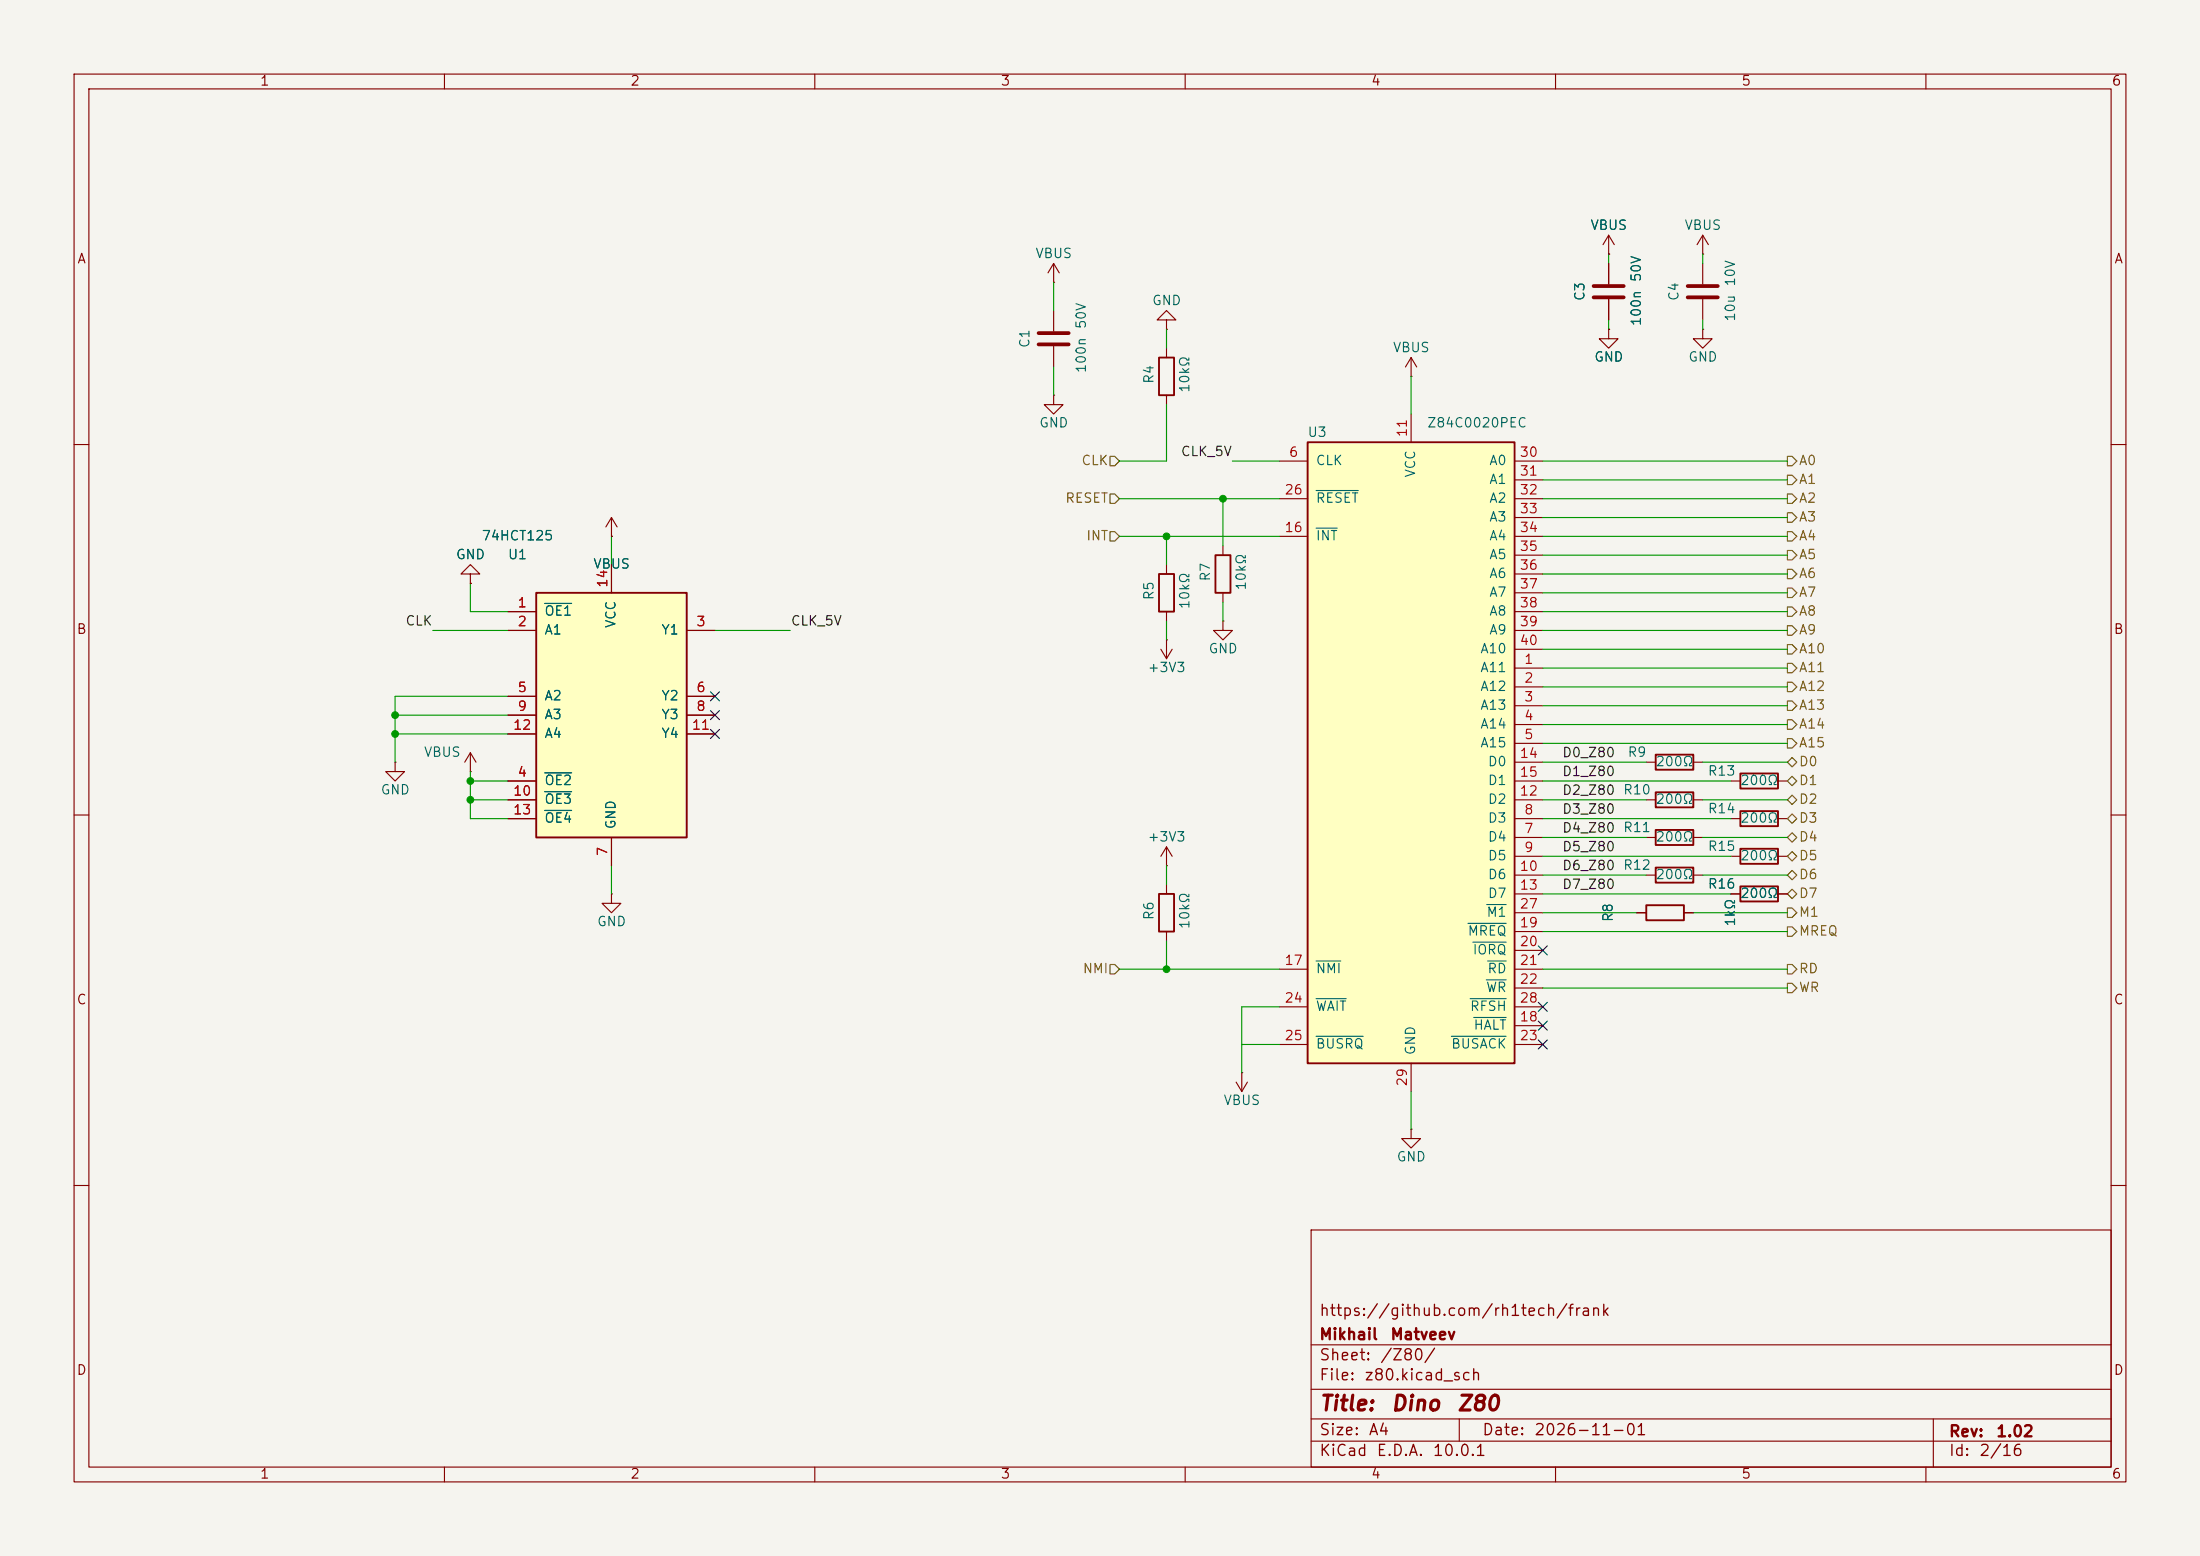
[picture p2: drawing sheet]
<svg xmlns="http://www.w3.org/2000/svg" width="297mm" height="210mm" viewBox="0 0 297 210" stroke-linecap="round" stroke-linejoin="round" font-family="sans-serif">
<path d="M0 0h297v210h-297z" fill="#f5f4ef" stroke="#f5f4ef" stroke-width=".14"/>
<g fill="none" stroke="#840000" stroke-width=".15">
<path d="M10 10h277v190h-277zM12 12h273v186h-273zM60 10v2M110 10v2M160 10v2M210 10v2M260 10v2M217.2 35.6v2.8M229.9 34.3h.1M229.9 31.8l-.8 1.2M229.9 31.8l.7 1.2M229.9 31.8v2.5"/>
<path d="M217.2 40.4v2.8M10 60h2M285 60h2M10 110h2M285 110h2M10 160h2M177 166h108v32h-108zM285 160h2M60 198v2M110 198v2M160 198v2M177 194.5h108"/>
<path d="M177 191.5h108M177 187.5h108M177 181.5h108M197 191.5v3M210 198v2M260 198v2M261 191.5v6.5"/>
</g>
<path d="M215.1 38.6h4.1M215.1 40.1h4.1" fill="none" stroke="#840000" stroke-width=".51"/>
<path d="M176.5 59.7h28v83.8h-28z" fill="#ffffc2"/>
<path d="M176.5 59.7h28v83.8h-28zM156.5 120.7h2v5h-2z" fill="none" stroke="#840000" stroke-width=".25"/>
<g fill="none" stroke="#840000" stroke-width=".15">
<path d="M190.5 55.9v3.8M172.7 62.2h3.8M172.7 72.4h3.8M172.7 67.3h3.8M204.5 62.2h3.8M204.5 72.4h3.8M204.5 67.3h3.8M204.5 64.8h3.8M204.5 69.9h3.8M204.5 74.9h3.8M204.5 77.5h3.8M204.5 90.2h3.8"/>
<path d="M204.5 92.7h3.8M204.5 95.3h3.8M204.5 97.8h3.8M204.5 80h3.8M204.5 82.6h3.8M204.5 85.1h3.8M204.5 87.6h3.8M157.5 119.4v1.3M204.5 100.3h3.8M204.5 113h3.8M204.5 110.5h3.8M204.5 115.6h3.8"/>
<path d="M204.5 118.1h3.8M204.5 108h3.8M204.5 102.9h3.8M204.5 105.4h3.8M82.5 120.7v1.2h1.3l-1.3 1.3-1.2-1.3h1.2M82.5 120.7h.1M157.5 125.7v1.3M172.7 130.8h3.8M172.7 135.9h3.8M204.5 120.7h3.8M204.5 130.8h3.8M204.5 138.4h3.8"/>
<path d="M204.5 125.7h3.8M204.5 128.3h3.8M204.5 133.4h3.8M204.5 135.9h3.8M204.5 123.2h3.8M172.7 141h3.8M190.5 152.4v1.3h1.3l-1.3 1.2-1.3-1.2h1.3M190.5 152.4h.1M190.5 143.5v3.8M204.5 141h3.8"/>
</g>
<g fill="none" stroke="#006464" stroke-width=".15">
<path d="M177.7 71.3h2.8M177.7 66.2h5.7M177.7 129.7h3.3M177.7 139.9h6.3M177.7 134.8h4M195.9 139.9h7.4M198.2 124.6h5.1M198.5 134.8h4.8M198.8 127.2h4.5M199 137.3h4.3M200.7 132.2h2.6M200.7 122.1h2.6"/>
<path d="M200.8 129.7h2.5"/>
</g>
<path d="M72.4 80h20.3v33h-20.3z" fill="#ffffc2"/>
<g fill="none" stroke="#840000" stroke-width=".25">
<path d="M156.5 48.3h2v5h-2zM156.5 77.5h2v5.1h-2zM164.1 74.9h2v5.1h-2zM72.4 80h20.3v33h-20.3zM223.5 106.9h5.1v2.1h-5.1zM223.5 101.9h5.1v2h-5.1zM223.5 112h5.1v2h-5.1zM223.5 117.1h5.1v2h-5.1zM234.9 109.5h5.1v2h-5.1zM234.9 104.4h5.1v2h-5.1zM234.9 119.6h5.1v2.1h-5.1zM234.9 114.6h5.1v2h-5.1z"/>
<path d="M222.2 122.2h5.1v2h-5.1z"/>
</g>
<g fill="none" stroke="#840000" stroke-width=".15">
<path d="M142.2 38.1h.1M142.2 35.6l-.7 1.2M142.2 35.6l.8 1.2M142.2 35.6v2.5M217.2 34.3h.1M217.2 31.8l-.8 1.2M217.2 31.8l.7 1.2M217.2 31.8v2.5M217.2 35.6v2.8M229.9 35.6v2.8M142.2 53.3v1.3h1.3l-1.3 1.3-1.2-1.3h1.2M142.2 53.3h.1"/>
<path d="M142.2 41.9v2.8M142.2 46.7v2.8M157.5 43.2h1.2l-1.2-1.3-1.3 1.3h1.3v1.3M157.5 44.5h.1M157.5 47v1.3M157.5 53.3v1.3M190.5 50.8h.1M190.5 48.3l-.8 1.2M190.5 48.3l.8 1.2M190.5 48.3v2.5M217.2 44.5v1.2h1.2l-1.2 1.3-1.3-1.3h1.3M217.2 44.5h.1"/>
<path d="M217.2 40.4v2.8M229.9 44.5v1.2h1.2l-1.2 1.3-1.3-1.3h1.3M229.9 44.5h.1M229.9 40.4v2.8M63.5 77.5h1.3l-1.3-1.3-1.3 1.3h1.3v1.2M63.5 78.7h.1M82.5 72.4h.1M82.5 69.9v2.5M82.5 76.2v3.8M82.5 69.9l-.7 1.2M82.5 69.9l.8 1.2M157.5 76.2v1.3"/>
<path d="M165.1 73.7v1.2M68.6 82.6h3.8M68.6 85.1h3.8M68.6 94h3.8M68.6 96.5h3.8M68.6 99.1h3.8M92.7 85.1h3.8M92.7 94h3.8M92.7 96.5h3.8M92.7 99.1h3.8M156.7 87.6l.8 1.3M157.5 86.4h.1"/>
<path d="M157.5 82.6v1.2M157.5 86.4v2.5M158.2 87.6l-.7 1.3M165.1 83.8v1.3h1.3l-1.3 1.3-1.3-1.3h1.3M165.1 83.8h.1M165.1 80v1.3M53.3 102.9v1.2h1.3l-1.3 1.3-1.2-1.3h1.2M53.3 102.9h.1M63.5 104.1h.1M63.5 101.6l-.8 1.3M63.5 101.6l.8 1.3M63.5 101.6v2.5"/>
<path d="M68.6 105.4h3.8M68.6 108h3.8M68.6 110.5h3.8M82.5 113v3.8M157.5 116.8h.1M157.5 114.3l-.8 1.3M157.5 114.3l.7 1.3M157.5 114.3v2.5M222.2 108h1.3M222.2 102.9h1.3M222.2 113h1.3M222.2 118.1h1.3"/>
<path d="M228.6 108h1.3M228.6 102.9h1.3M228.6 113h1.3M228.6 118.1h1.3M233.7 105.4h1.2M233.7 110.5h1.2M233.7 115.6h1.2M240 105.4h1.3M240 110.5h1.3M240 115.6h1.3M221 123.2h1.2M227.3 123.2h1.3"/>
<path d="M233.7 120.7h1.2M240 120.7h1.3M166.9 146.1l.7 1.2M167.6 144.8h.1M167.6 144.8v2.5M168.4 146.1l-.8 1.2"/>
</g>
<path d="M73.5 81.4h3.7M73.5 104.3h3.7M73.5 106.8h3.7M73.5 109.4h3.7" fill="none" stroke="#006464" stroke-width=".15"/>
<path d="M227.8 38.6h4.1M140.2 45h4.1M140.2 46.5h4.1M227.8 40.1h4.1" fill="none" stroke="#840000" stroke-width=".51"/>
<g fill="none" stroke="#725600" stroke-width=".15">
<path d="M149.9 61.6h.6l.6 .6-.6 .7h-.6zM149.9 71.8h.6l.6 .6-.6 .6h-.6zM149.9 66.7h.6l.6 .6-.6 .6h-.6zM241.3 64.1h.6l.7 .7-.7 .6h-.6zM241.3 69.2h.6l.7 .7-.7 .6h-.6zM241.3 66.7h.6l.7 .6-.7 .6h-.6zM241.3 76.8h.6l.7 .7-.7 .6h-.6zM241.3 71.8h.6l.7 .6-.7 .6h-.6zM241.3 79.4h.6l.7 .6-.7 .6h-.6zM241.3 74.3h.6l.7 .6-.7 .7h-.6zM241.3 61.6h.6l.7 .6-.7 .7h-.6zM241.3 99.7h.6l.7 .6-.7 .7h-.6z"/>
<path d="M241.3 94.6h.6l.7 .7-.7 .6h-.6zM241.3 97.2h.6l.7 .6-.7 .6h-.6zM241.3 89.5h.6l.7 .7-.7 .6h-.6zM241.3 92.1h.6l.7 .6-.7 .6h-.6zM241.3 87h.6l.7 .6-.7 .7h-.6zM241.3 81.9h.6l.7 .7-.7 .6h-.6zM241.3 84.5h.6l.7 .6-.7 .6h-.6zM241.3 102.9l.6-.7 .7 .7-.7 .6zM241.3 108l.6-.7 .7 .7-.7 .6zM241.3 105.4l.6-.6 .7 .6-.7 .6zM241.3 115.6l.6-.7 .7 .7-.7 .6zM241.3 113l.6-.6 .7 .6-.7 .7z"/>
<path d="M241.9 109.9l.7 .6-.7 .6-.6-.6zM241.9 117.5l.7 .6-.7 .6-.6-.6zM149.9 130.2h.6l.6 .6-.6 .6h-.6zM241.3 120.7l.6-.7 .7 .7-.7 .6zM241.3 122.6h.6l.7 .6-.7 .6h-.6zM241.3 130.2h.6l.7 .6-.7 .6h-.6zM241.3 132.7h.6l.7 .7-.7 .6h-.6zM241.3 125.1h.6l.7 .6-.7 .7h-.6z"/>
</g>
<g fill="none" stroke="#009600" stroke-width=".15">
<path d="M142.2 38.1v3.8M217.2 34.3v1.3M229.9 34.3v1.3M142.2 49.5v3.8M157.5 44.5v2.5M157.5 54.6v7.6h-6.4M190.5 50.8v5.1M217.2 43.2v1.3M229.9 43.2v1.3M63.5 78.7v3.9h5.1M82.5 72.4v3.8M151.1 67.3h21.6"/>
<path d="M151.1 72.4h21.6M157.5 72.4v3.8M165.1 67.3v6.4M166.4 62.2h6.3M208.3 62.2h33M208.3 67.3h33M208.3 72.4h33M208.3 64.8h33M208.3 77.5h33M208.3 69.9h33M208.3 74.9h33M53.3 99.1h15.3"/>
<path d="M53.3 96.5h15.3M58.4 85.1h10.2M68.6 94h-15.3v8.9M96.5 85.1h10.2M157.5 83.8v2.6M165.1 81.3v2.5M208.3 95.3h33M208.3 92.7h33M208.3 90.2h33M208.3 97.8h33M208.3 85.1h33M208.3 82.6h33"/>
<path d="M208.3 87.6h33M208.3 80h33M63.5 105.4h5.1M63.5 104.1v6.4h5.1M63.5 108h5.1M82.5 116.8v3.9M157.5 116.8v2.6M208.3 105.4h25.4M208.3 118.1h13.9M208.3 113h13.9M208.3 108h13.9M208.3 110.5h25.4"/>
<path d="M208.3 115.6h25.4M208.3 102.9h13.9M208.3 100.3h33M229.9 118.1h11.4M229.9 113h11.4M229.9 108h11.4M229.9 102.9h11.4M151.1 130.8h21.6M157.5 127v3.8M172.7 135.9h-5.1v8.9M208.3 130.8h33M208.3 120.7h25.4"/>
<path d="M208.3 133.4h33M208.3 123.2h12.7M208.3 125.7h33M228.6 123.2h12.7M167.6 141h5.1M190.5 147.3v5.1"/>
</g>
<g fill="none" stroke="#000084" stroke-width=".15">
<path d="M95.9 95.9l1.2 1.2M95.9 98.5l1.2 1.2M95.9 93.4l1.2 1.2M97.1 95.9l-1.2 1.2M97.1 98.5l-1.2 1.2M97.1 93.4l-1.2 1.2M207.7 135.3l1.2 1.2M207.7 127.7l1.2 1.2M207.7 137.8l1.2 1.2M208.9 135.3l-1.2 1.2M208.9 127.7l-1.2 1.2M208.9 137.8l-1.2 1.2"/>
<path d="M207.7 140.4l1.2 1.2M208.9 140.4l-1.2 1.2"/>
</g>
<g fill="#009600" stroke="#009600" stroke-width=".14">
<circle cx="63.5" cy="108" r=".46"/>
<circle cx="63.5" cy="105.4" r=".46"/>
<circle cx="53.3" cy="96.5" r=".46"/>
<circle cx="53.3" cy="99.1" r=".46"/>
<circle cx="157.5" cy="130.8" r=".46"/>
<circle cx="157.5" cy="72.4" r=".46"/>
<circle cx="165.1" cy="67.3" r=".46"/>
</g>
<g font-size="2" fill="#840000">
<text x="178" y="190.9">Title:</text>
<text x="187.7" y="190.9">Dino</text>
<text x="196.6" y="190.9">Z80</text>
</g>
<g font-size="1.5" fill="#840000">
<text x="178" y="178">https://github.com/rh1tech/frank</text>
<text x="178" y="184">Sheet:</text>
<text x="178" y="181.2">Mikhail</text>
<text x="186.2" y="184">/Z80/</text>
<text x="187.6" y="181.2">Matveev</text>
<text x="178" y="186.7">File:</text>
<text x="184.1" y="186.7">z80.kicad_sch</text>
<text x="178" y="196.9">KiCad</text>
<text x="178" y="194.1">Size:</text>
<text x="184.7" y="194.1">A4</text>
<text x="185.7" y="196.9">E.D.A.</text>
<text x="193.3" y="196.9">10.0.1</text>
<text x="200" y="194.1">Date:</text>
<text x="207" y="194.1">2026-11-01</text>
<text x="263" y="194.3">Rev:</text>
<text x="263" y="196.9">Id:</text>
<text x="267.1" y="196.9">2/16</text>
<text x="269.4" y="194.3">1.02</text>
</g>
<g font-size="1.3" fill="#840000">
<text x="35" y="11.9">1</text>
<text x="85" y="11.9">2</text>
<text x="135" y="11.9">3</text>
<text x="185" y="11.9">4</text>
<text x="235" y="11.9">5</text>
<text x="285" y="11.9">6</text>
<text x="10.3" y="35.9">A</text>
<text x="285.3" y="35.9">A</text>
<text x="10.3" y="85.9">B</text>
<text x="285.3" y="85.9">B</text>
<text x="10.3" y="135.9">C</text>
<text x="285.3" y="135.9">C</text>
<text x="10.3" y="185.9">D</text>
<text x="285.3" y="185.9">D</text>
<text x="35" y="199.9">1</text>
<text x="85" y="199.9">2</text>
<text x="135" y="199.9">3</text>
<text x="185" y="199.9">4</text>
<text x="235" y="199.9">5</text>
<text x="285" y="199.9">6</text>
</g>
<g font-size="1.3" fill="#006464">
<text x="139.7" y="35.2">VBUS</text>
<text x="214.6" y="31.3">VBUS</text>
<text x="227.3" y="31.3">VBUS</text>
<text x="155.4" y="41.5">GND</text>
<text x="214.2" y="40.7" transform="rotate(-90 214.2 40.7)">C3</text>
<text x="221.8" y="38.1" transform="rotate(-90 221.8 38.1)">50V</text>
<text x="226.9" y="40.7" transform="rotate(-90 226.9 40.7)">C4</text>
<text x="234.5" y="38.8" transform="rotate(-90 234.5 38.8)">10V</text>
<text x="139.3" y="47.1" transform="rotate(-90 139.3 47.1)">C1</text>
<text x="146.9" y="44.5" transform="rotate(-90 146.9 44.5)">50V</text>
<text x="187.9" y="47.9">VBUS</text>
<text x="221.8" y="44.1" transform="rotate(-90 221.8 44.1)">100n</text>
<text x="234.5" y="43.5" transform="rotate(-90 234.5 43.5)">10u</text>
<text x="146.9" y="50.4" transform="rotate(-90 146.9 50.4)">100n</text>
<text x="156.1" y="51.9" transform="rotate(-90 156.1 51.9)">R4</text>
<text x="160.9" y="53.1" transform="rotate(-90 160.9 53.1)">10kΩ</text>
<text x="215.1" y="49.1">GND</text>
<text x="227.8" y="49.1">GND</text>
<text x="140.2" y="58">GND</text>
<text x="176.4" y="59.3">U3</text>
<text x="192.6" y="58">Z84C0020PEC</text>
<text x="177.5" y="63.1">CLK</text>
<text x="191.4" y="64.5" transform="rotate(-90 191.4 64.5)">VCC</text>
<text x="201" y="63.1">A0</text>
<text x="201" y="65.6">A1</text>
<text x="177.5" y="68.2">RESET</text>
<text x="201" y="68.2">A2</text>
<text x="201" y="70.7">A3</text>
<text x="61.5" y="75.8">GND</text>
<text x="64.9" y="73.3">74HCT125</text>
<text x="68.5" y="75.8">U1</text>
<text x="80" y="77.1">VBUS</text>
<text x="177.5" y="73.3">INT</text>
<text x="201" y="73.3">A4</text>
<text x="201" y="75.8">A5</text>
<text x="73.4" y="83.4">OE1</text>
<text x="156.1" y="81.1" transform="rotate(-90 156.1 81.1)">R5</text>
<text x="160.9" y="82.3" transform="rotate(-90 160.9 82.3)">10kΩ</text>
<text x="163.7" y="78.6" transform="rotate(-90 163.7 78.6)">R7</text>
<text x="168.5" y="79.8" transform="rotate(-90 168.5 79.8)">10kΩ</text>
<text x="201" y="78.3">A6</text>
<text x="201" y="80.9">A7</text>
<text x="201" y="83.4">A8</text>
<text x="73.4" y="86">A1</text>
<text x="83.4" y="84.9" transform="rotate(-90 83.4 84.9)">VCC</text>
<text x="89.2" y="86">Y1</text>
<text x="163.1" y="88.5">GND</text>
<text x="199.7" y="88.5">A10</text>
<text x="201" y="86">A9</text>
<text x="73.4" y="94.8">A2</text>
<text x="89.2" y="94.8">Y2</text>
<text x="154.8" y="91">+3V3</text>
<text x="199.7" y="91">A11</text>
<text x="199.7" y="93.6">A12</text>
<text x="73.4" y="97.4">A3</text>
<text x="73.4" y="99.9">A4</text>
<text x="89.2" y="97.4">Y3</text>
<text x="89.2" y="99.9">Y4</text>
<text x="199.7" y="96.1">A13</text>
<text x="199.7" y="98.7">A14</text>
<text x="199.7" y="101.2">A15</text>
<text x="51.3" y="107.5">GND</text>
<text x="57.1" y="102.5">VBUS</text>
<text x="73.4" y="106.3">OE2</text>
<text x="200.8" y="103.7">D0</text>
<text x="200.8" y="106.3">D1</text>
<text x="219" y="107.5">R10</text>
<text x="219.6" y="102.5">R9</text>
<text x="223.4" y="103.7">200Ω</text>
<text x="230.5" y="105">R13</text>
<text x="234.8" y="106.3">200Ω</text>
<text x="73.4" y="108.8">OE3</text>
<text x="73.4" y="111.4">OE4</text>
<text x="83.4" y="112" transform="rotate(-90 83.4 112)">GND</text>
<text x="154.8" y="113.9">+3V3</text>
<text x="200.8" y="113.9">D4</text>
<text x="200.8" y="111.4">D3</text>
<text x="200.8" y="108.8">D2</text>
<text x="219" y="112.6">R11</text>
<text x="223.4" y="108.8">200Ω</text>
<text x="223.4" y="113.9">200Ω</text>
<text x="230.5" y="110.1">R14</text>
<text x="234.8" y="111.4">200Ω</text>
<text x="200.8" y="116.4">D5</text>
<text x="200.8" y="119">D6</text>
<text x="219" y="117.7">R12</text>
<text x="223.4" y="119">200Ω</text>
<text x="230.5" y="115.2">R15</text>
<text x="234.8" y="116.4">200Ω</text>
<text x="80.5" y="125.3">GND</text>
<text x="156.1" y="124.3" transform="rotate(-90 156.1 124.3)">R6</text>
<text x="160.9" y="125.5" transform="rotate(-90 160.9 125.5)">10kΩ</text>
<text x="200.6" y="124.1">M1</text>
<text x="200.8" y="121.5">D7</text>
<text x="218" y="124.5" transform="rotate(-90 218 124.5)">R8</text>
<text x="230.5" y="120.2">R16</text>
<text x="234.5" y="125.1" transform="rotate(-90 234.5 125.1)">1kΩ</text>
<text x="234.8" y="121.5">200Ω</text>
<text x="177.5" y="131.7">NMI</text>
<text x="198" y="126.6">MREQ</text>
<text x="198.7" y="129.1">IORQ</text>
<text x="200.7" y="131.7">RD</text>
<text x="177.5" y="136.8">WAIT</text>
<text x="198.4" y="136.8">RFSH</text>
<text x="200.5" y="134.2">WR</text>
<text x="177.5" y="141.8">BUSRQ</text>
<text x="191.4" y="142.5" transform="rotate(-90 191.4 142.5)">GND</text>
<text x="195.8" y="141.8">BUSACK</text>
<text x="198.8" y="139.3">HALT</text>
<text x="165.1" y="149.5">VBUS</text>
<text x="188.5" y="157.1">GND</text>
</g>
<g font-size="1.3" fill="#a90000">
<text x="190.2" y="59.1" transform="rotate(-90 190.2 59.1)">11</text>
<text x="173.9" y="62">6</text>
<text x="205.1" y="62">30</text>
<text x="205.1" y="64.5">31</text>
<text x="173.3" y="67.1">26</text>
<text x="205.1" y="67.1">32</text>
<text x="205.1" y="69.6">33</text>
<text x="173.3" y="72.1">16</text>
<text x="205.1" y="72.1">34</text>
<text x="205.1" y="74.7">35</text>
<text x="205.1" y="77.2">36</text>
<text x="69.8" y="82.3">1</text>
<text x="82.3" y="79.4" transform="rotate(-90 82.3 79.4)">14</text>
<text x="205.1" y="79.8">37</text>
<text x="205.1" y="82.3">38</text>
<text x="69.8" y="84.8">2</text>
<text x="93.9" y="84.8">3</text>
<text x="205.1" y="84.8">39</text>
<text x="205.1" y="87.4">40</text>
<text x="205.7" y="89.9">1</text>
<text x="69.8" y="93.7">5</text>
<text x="93.9" y="93.7">6</text>
<text x="205.7" y="92.5">2</text>
<text x="205.7" y="95">3</text>
<text x="69.2" y="98.8">12</text>
<text x="69.8" y="96.3">9</text>
<text x="93.3" y="98.8">11</text>
<text x="93.9" y="96.3">8</text>
<text x="205.7" y="97.5">4</text>
<text x="205.7" y="100.1">5</text>
<text x="69.2" y="107.7">10</text>
<text x="69.8" y="105.2">4</text>
<text x="205.1" y="107.7">12</text>
<text x="205.1" y="102.6">14</text>
<text x="205.1" y="105.2">15</text>
<text x="69.2" y="110.2">13</text>
<text x="205.7" y="112.8">7</text>
<text x="205.7" y="110.2">8</text>
<text x="82.3" y="115.6" transform="rotate(-90 82.3 115.6)">7</text>
<text x="205.1" y="117.9">10</text>
<text x="205.7" y="115.3">9</text>
<text x="205.1" y="120.4">13</text>
<text x="205.1" y="125.5">19</text>
<text x="205.1" y="122.9">27</text>
<text x="173.3" y="130.6">17</text>
<text x="205.1" y="128">20</text>
<text x="205.1" y="130.6">21</text>
<text x="173.3" y="135.6">24</text>
<text x="205.1" y="133.1">22</text>
<text x="205.1" y="135.6">28</text>
<text x="173.3" y="140.7">25</text>
<text x="205.1" y="138.2">18</text>
<text x="205.1" y="140.7">23</text>
<text x="190.2" y="146.7" transform="rotate(-90 190.2 146.7)">29</text>
</g>
<g font-size="1.3" fill="#725600">
<text x="145.9" y="63.1">CLK</text>
<text x="242.8" y="65.6">A1</text>
<text x="242.8" y="63.1">A0</text>
<text x="143.7" y="68.2">RESET</text>
<text x="242.8" y="70.7">A3</text>
<text x="242.8" y="68.2">A2</text>
<text x="146.6" y="73.3">INT</text>
<text x="242.8" y="73.3">A4</text>
<text x="242.8" y="75.8">A5</text>
<text x="242.8" y="78.3">A6</text>
<text x="242.8" y="83.4">A8</text>
<text x="242.8" y="80.9">A7</text>
<text x="242.8" y="88.5">A10</text>
<text x="242.8" y="86">A9</text>
<text x="242.8" y="91">A11</text>
<text x="242.8" y="93.6">A12</text>
<text x="242.8" y="101.2">A15</text>
<text x="242.8" y="96.1">A13</text>
<text x="242.8" y="98.7">A14</text>
<text x="242.8" y="103.7">D0</text>
<text x="242.8" y="106.3">D1</text>
<text x="242.8" y="111.4">D3</text>
<text x="242.8" y="108.8">D2</text>
<text x="242.8" y="113.9">D4</text>
<text x="242.8" y="119">D6</text>
<text x="242.8" y="116.4">D5</text>
<text x="242.8" y="121.5">D7</text>
<text x="242.8" y="124.1">M1</text>
<text x="146.1" y="131.7">NMI</text>
<text x="242.8" y="131.7">RD</text>
<text x="242.8" y="126.6">MREQ</text>
<text x="242.8" y="134.2">WR</text>
</g>
<g font-size="1.3" fill="#0f0f0f">
<text x="159.3" y="61.9">CLK_5V</text>
<text x="54.6" y="84.7">CLK</text>
<text x="106.7" y="84.7">CLK_5V</text>
<text x="210.8" y="105.1">D1_Z80</text>
<text x="210.8" y="102.5">D0_Z80</text>
<text x="210.8" y="107.6">D2_Z80</text>
<text x="210.8" y="112.7">D4_Z80</text>
<text x="210.8" y="110.1">D3_Z80</text>
<text x="210.8" y="115.2">D5_Z80</text>
<text x="210.8" y="117.8">D6_Z80</text>
<text x="210.8" y="120.3">D7_Z80</text>
</g>
</svg>
